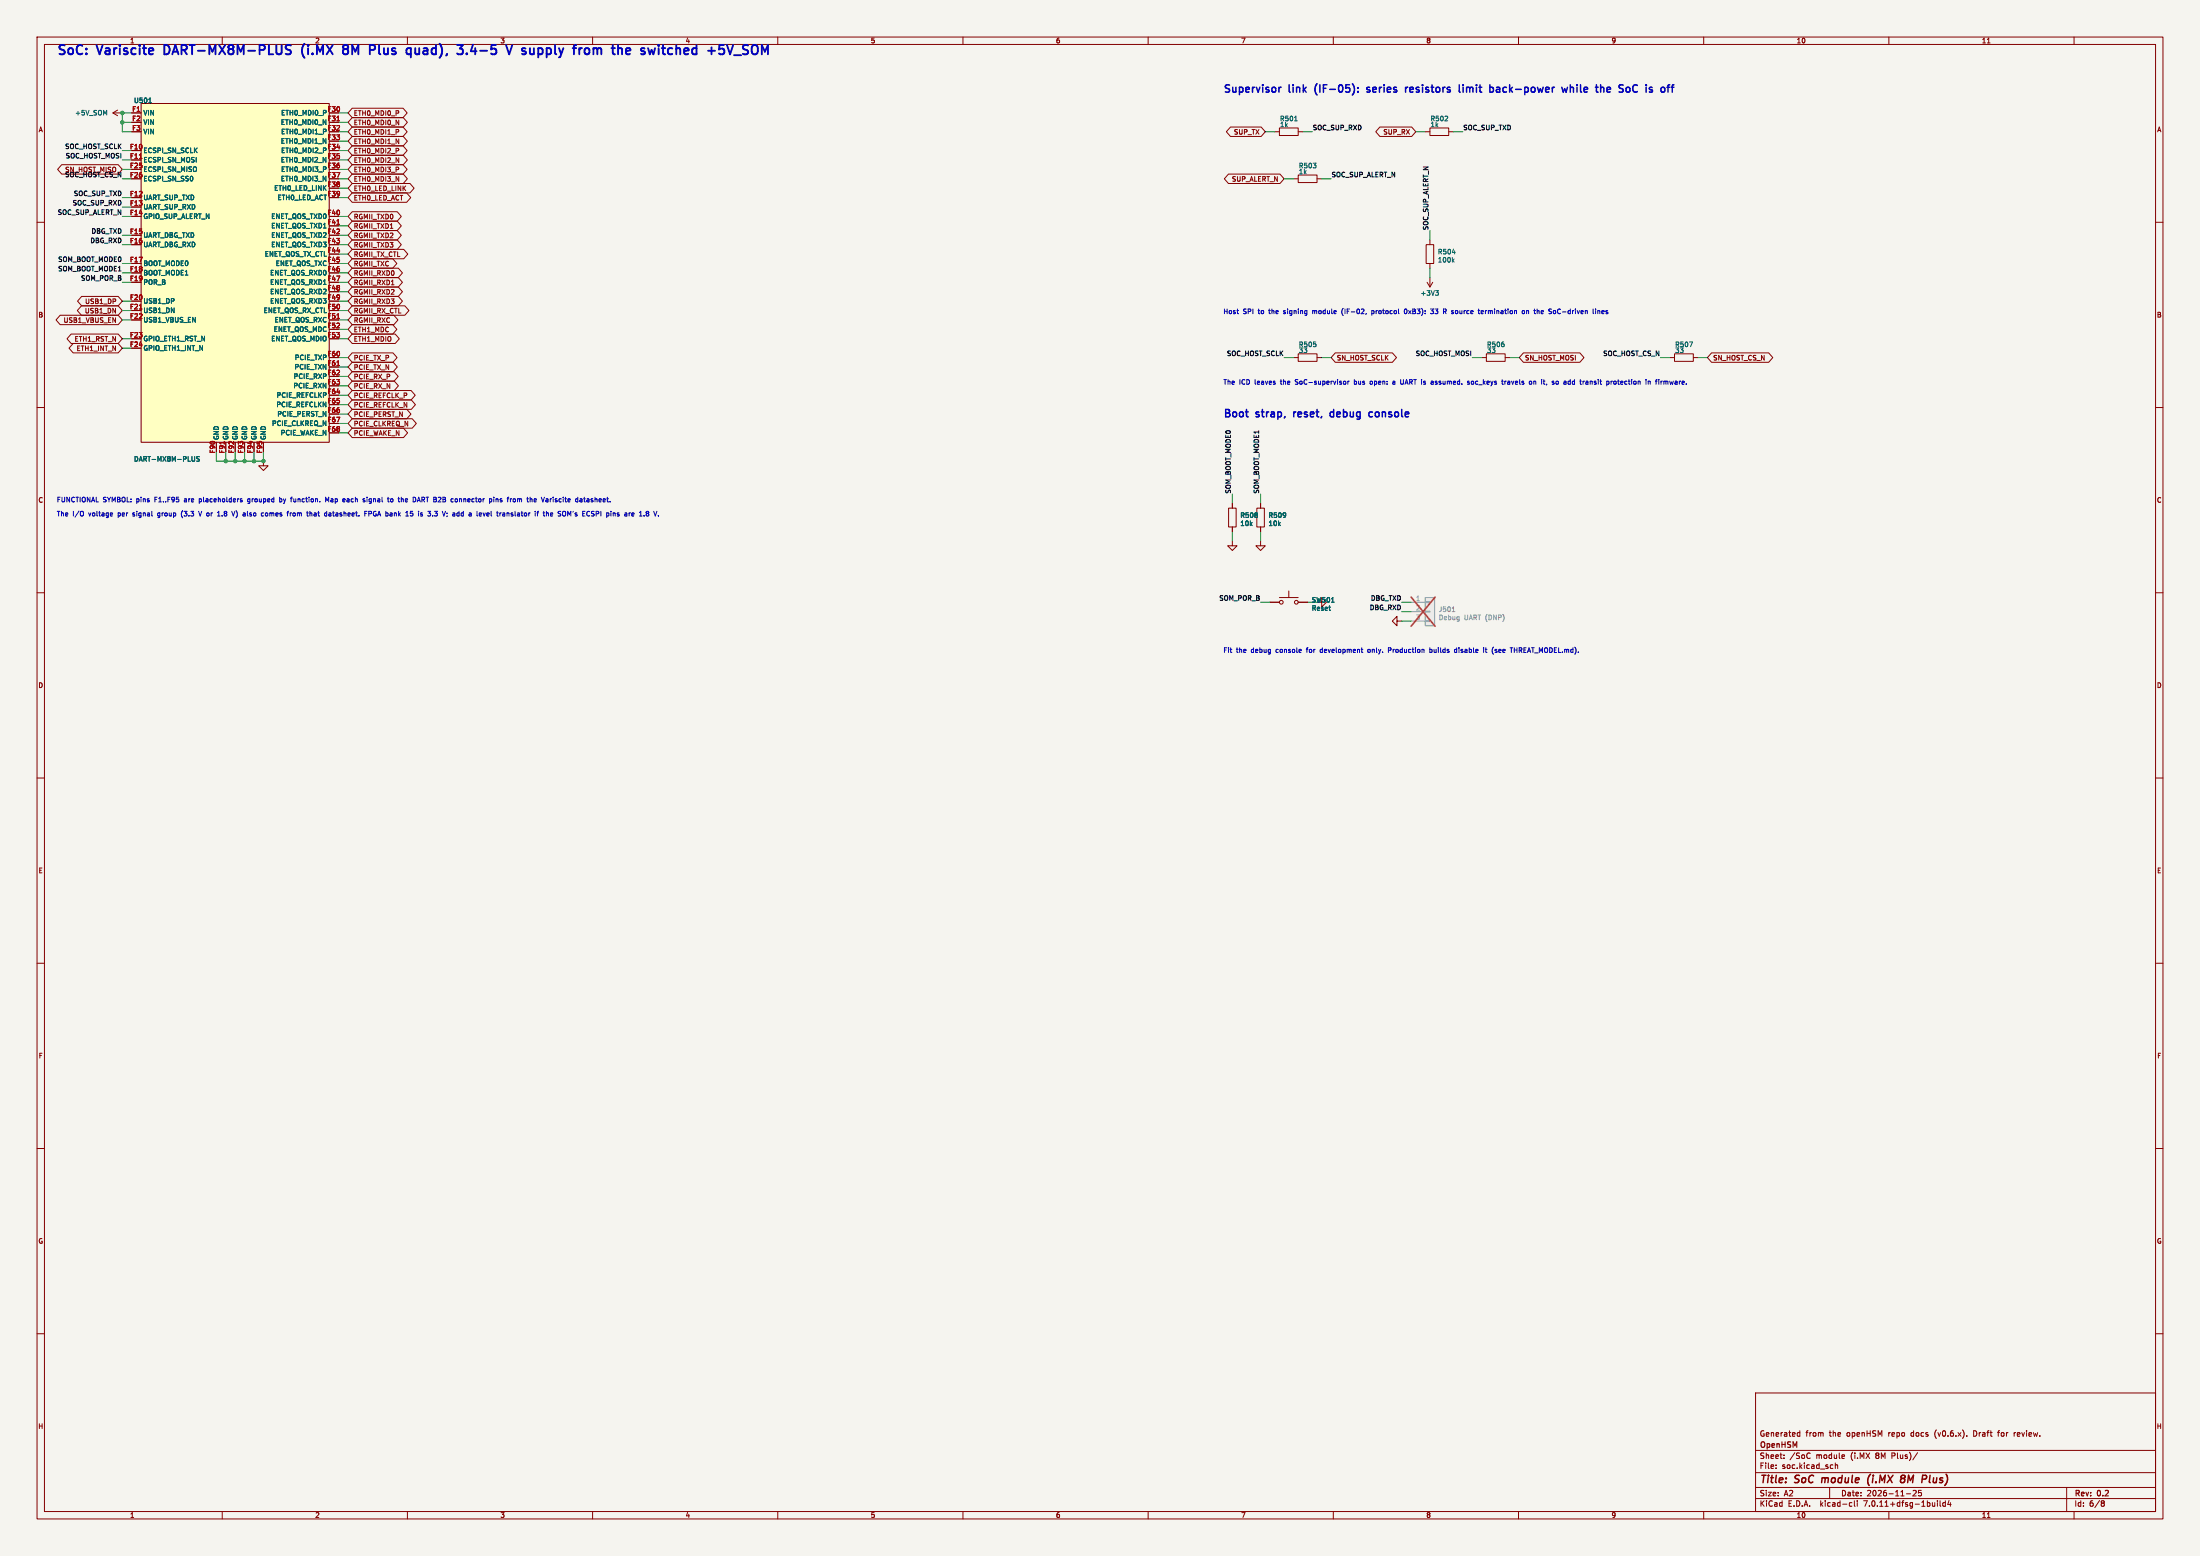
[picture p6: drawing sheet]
<svg xmlns="http://www.w3.org/2000/svg" width="594mm" height="420mm" viewBox="0 0 594 420" stroke-linecap="round" stroke-linejoin="round" font-family="sans-serif">
<path d="M0 0h594v420h-594z" fill="#f5f4ef" stroke="#f5f4ef" stroke-width=".27"/>
<g fill="none" stroke="#840000" stroke-width=".27">
<path d="M10 10h574v400h-574zM12 12h570v396h-570zM60 10v2M110 10v2M160 10v2M210 10v2M260 10v2M310 10v2M360 10v2M410 10v2M460 10v2M510 10v2"/>
<path d="M536.6 11.6h.7M560 10v2M30.5 30.5h2.5M31.7 29.7l-1.2 .8 1.2 .7M35.6 30.5h2.5M38.1 27.9h50.8v91.5h-50.8zM95.1 29.2h13.7l1.1 1.3-1.1 1.3h-13.7l-1.1-1.3zM95.1 31.8h13.8l1.1 1.2-1.1 1.3h-13.8l-1.1-1.3zM95.1 34.3h13.7l1.1 1.3-1.1 1.2h-13.7l-1.1-1.2zM95.1 36.8h13.8l1.1 1.3-1.1 1.3h-13.8l-1.1-1.3zM95.1 39.4h13.7l1.1 1.2-1.1 1.3h-13.7l-1.1-1.3zM332.2 34.3h8.3l1.1 1.3-1.1 1.2h-8.3l-1.1-1.2z"/>
<path d="M344.2 35.6h1.2M345.4 34.5h5.1v2.1h-5.1zM350.5 35.6h1.3M372.6 34.3h8.6l1.1 1.3-1.1 1.2h-8.6l-1.1-1.2zM384.8 35.6h1.3M386.1 34.5h5.1v2.1h-5.1zM391.2 35.6h1.2M10 60h2M16.7 44.5h15.2l1.1 1.2-1.1 1.3h-15.2l-1.1-1.3zM95.1 47h13.8l1.1 1.3-1.1 1.2h-13.8l-1.1-1.2zM95.1 59.7h12.2l1.1 1.3-1.1 1.2h-12.2l-1.1-1.2zM95.1 57.2h12.2l1.1 1.2-1.1 1.3h-12.2l-1.1-1.3z"/>
<path d="M95.1 52.1h14.7l1.1 1.2-1.1 1.3h-14.7l-1.1-1.3zM95.1 49.5h15.6l1.1 1.3-1.1 1.3h-15.6l-1.1-1.3zM95.1 44.5h13.7l1.1 1.2-1.1 1.3h-13.7l-1.1-1.3zM95.1 41.9h13.8l1.1 1.3-1.1 1.3h-13.8l-1.1-1.3zM331.7 47h13.9l1.1 1.3-1.1 1.2h-13.9l-1.1-1.2zM349.2 48.3h1.3M350.5 47.2h5.1v2.1h-5.1zM355.6 48.3h1.3M582 60h2M95.1 72.4h12.5l1.1 1.3-1.1 1.2h-12.5l-1.1-1.2zM95.1 77.5h12.5l1.1 1.2-1.1 1.3h-12.5l-1.1-1.3zM95.1 74.9h12.5l1.1 1.3-1.1 1.3h-12.5l-1.1-1.3z"/>
<path d="M95.1 69.9h10.9l1.2 1.2-1.2 1.3h-10.9l-1.1-1.3zM95.1 67.3h13.9l1.1 1.3-1.1 1.3h-13.9l-1.1-1.3zM95.1 64.8h12.2l1.1 1.2-1.1 1.3h-12.2l-1.1-1.3zM95.1 62.2h12.2l1.1 1.3-1.1 1.3h-12.2l-1.1-1.3zM385.1 66h2v5.1h-2zM385.3 76.2l.8 1.3 .7-1.3M386.1 64.8v1.2M386.1 71.1v1.3M386.1 74.9v2.6M16.2 85.1h15.7l1.1 1.3-1.1 1.2h-15.7l-1.1-1.2zM19.2 90.2h12.7l1.1 1.2-1.1 1.3h-12.7l-1.1-1.3zM19.7 92.7h12.2l1.1 1.3-1.1 1.3h-12.2l-1.1-1.3z"/>
<path d="M22 82.6h9.9l1.1 1.2-1.1 1.3h-9.9l-1.1-1.3zM22 80h9.9l1.1 1.3-1.1 1.3h-9.9l-1.1-1.3zM95.1 95.3h11l1.1 1.2-1.1 1.3h-11l-1.1-1.3zM95.1 90.2h11.6l1.1 1.2-1.1 1.3h-11.6l-1.1-1.3zM95.1 87.6h10.9l1.2 1.3-1.2 1.3h-10.9l-1.1-1.3zM95.1 85.1h11.2l1.2 1.3-1.2 1.2h-11.2l-1.1-1.2zM95.1 82.6h14.2l1.1 1.2-1.1 1.3h-14.2l-1.1-1.3zM95.1 80h12.5l1.1 1.3-1.1 1.3h-12.5l-1.1-1.3zM95.1 97.8h11.1l1.1 1.3-1.1 1.2h-11.1l-1.1-1.2zM349.2 96.5h1.3M350.5 95.5h5.1v2h-5.1zM355.6 96.5h1.3"/>
<path d="M360.5 95.3h15.4l1.2 1.2-1.2 1.3h-15.4l-1.1-1.3zM400 96.5h1.3M401.3 95.5h5.1v2h-5.1zM406.4 96.5h1.3M411.3 95.3h15.3l1.1 1.2-1.1 1.3h-15.3l-1.1-1.3zM450.8 96.5h1.3M452.1 95.5h5.1v2h-5.1zM457.2 96.5h1.3M462.1 95.3h15.4l1.2 1.2-1.2 1.3h-15.4l-1.1-1.3zM10 110h2M95.1 113h16.2l1.1 1.3-1.1 1.3h-16.2l-1.1-1.3zM95.1 115.6h13.8l1.2 1.2-1.2 1.3h-13.8l-1.1-1.3z"/>
<path d="M95.1 105.4h15.9l1.1 1.3-1.1 1.3h-15.9l-1.1-1.3zM95.1 110.5h14.8l1.1 1.3-1.1 1.2h-14.8l-1.1-1.2zM95.1 108h16l1.1 1.2-1.1 1.3h-16l-1.1-1.3zM95.1 100.3h11.3l1.1 1.3-1.1 1.3h-11.3l-1.1-1.3zM95.1 102.9h11.4l1.1 1.2-1.1 1.3h-11.4l-1.1-1.3zM582 110h2M71.1 124.5v1.2h1.3l-1.3 1.3-1.3-1.3h1.3M331.7 137.2h2.1v5h-2.1zM332.7 135.9v1.3M339.3 137.2h2.1v5h-2.1zM340.4 135.9v1.3M10 160h2"/>
<path d="M332.7 146.1v1.2h1.3l-1.3 1.3-1.2-1.3h1.2M332.7 142.2v1.3M340.4 146.1v1.2h1.2l-1.2 1.3-1.3-1.3h1.3M340.4 142.2v1.3M348 159.5v1.8M582 160h2M342.9 162.6h2.5M345.4 161.3h5.1M350.5 162.6h2.6M355.6 162.6h1.3v-1.3l1.2 1.3-1.2 1.2v-1.2M377.2 167.6v-1.2l-1.3 1.2 1.3 1.3v-1.3h1.3M10 210h2"/>
<path d="M582 210h2M10 260h2M582 260h2M10 310h2M582 310h2M10 360h2M474 376h108v32h-108zM582 360h2M474 397.5h108M474 391.5h108M479.5 396.2v.2M479.5 395.4v.2"/>
<path d="M481.7 393.5v.2M481.7 392.7v.2M485.4 386.7h.6M485.4 387.6h.6M486 386.2v1.5M488.5 392.2l.2 .1M488.7 393.5l-.2 .2M494.7 395.4h.2M494.9 396.3l-.2 .1M495.5 394.9v1.5M495.5 395.5l.6-.1 .1 1M497.8 392.7l.2 .3-.7 .2"/>
<path d="M498 393.6l-.2 .1M517.7 392.1l-1.2 1.9M531 387.5v.2M533.2 386.2h-.3v1.5h.3M539.3 386.7h.6M539.7 386.2l-.2 .2v1.3M543.8 386.7v1M544.2 386.7l-.4 .3M60 408v2M110 408v2M160 408v2M210 408v2"/>
<path d="M260 408v2M310 408v2M360 408v2M410 408v2M460 408v2M474 404.5h108M474 401.5h108M494 401.5v3M499.6 405.6h.4M500 406.5l-.4 .1M500.7 405.1v1.3l.2 .2M501.5 405.1v.1"/>
<path d="M501.5 405.6v1M510 408v2M514.7 403.2h1.2M516.5 402.4l.6-.1 .3 .4-.9 1.1h.9M518.7 402.3h-.7v.7l.7-.1v.7l-.2 .2-.5-.2M523.1 405.1v.1M523.1 405.6v1M523.8 405.1v1.3l.2 .2M525.2 405.6h-.4l-.3 .3 .2 .6h.5M525.2 405.1v1.5M526.2 405l-.3 1.1h.9M526.6 405.6v1"/>
<path d="M536.6 409.6h.7M558 401.5v6.5M560 408v2M567.6 405.1l.6 .3-.3 .3M567.6 405.7h.3M567.9 405.7l.3 .6-.6 .3"/>
<circle cx="345.9" cy="162.6" r=".51"/>
<circle cx="350" cy="162.6" r=".51"/>
</g>
<path d="M492 398.9l-.2 1.3M505.1 397.9a2.35 2.35 0 0 0-.4 3.1M513.6 399.1h.4M513.7 398.2h.4l.3 .4-.4 .5M514 399.1l.3 .3-.2 .6-.3 .2M521.1 398.2l-.2 1.7 .3 .3" fill="none" stroke="#840000" stroke-width=".4"/>
<path d="M384.8 161.3h2.5v7.6h-2.5z" fill="#ebeae8" stroke="#ebeae8" stroke-width=".27"/>
<path d="M381 162.6h3.8M381 165.1h3.8M381 167.6h3.8M384.8 167.5h1.3v.3h-1.3zM384.8 165h1.3v.2h-1.3zM384.8 162.4h1.3v.3h-1.3zM384.8 161.3h2.5v7.6h-2.5z" fill="none" stroke="#9c9b98" stroke-width=".27"/>
<path d="M392.1 165.1h.7" fill="none" stroke="#939391" stroke-width=".27"/>
<path d="M381 161.2l6.5 7.8M387.5 161.2l-6.5 7.8" fill="none" stroke="#eb3a3d" stroke-width=".46"/>
<g fill="none" stroke="#006464" stroke-width=".27">
<path d="M40.2 27.7h.7M349.5 32.6h.7M390.1 32.6h.8M390.8 31.5v.4M387.6 78.4h.8l-.4 .5M388.1 78.9l.3 .3-.3 .5M392.1 68.1h.8M392.3 70.3l.3 .5M392.6 69.9l-.5 .5M456.1 92.3h.9l-.6 1.3M52.6 123.2v1.1l-.3 .2M53.8 123.3l-.6 .1a.53 .53 0 0 0 .6 .6l-.1 .4h-.6"/>
<path d="M359.5 162.5h.7"/>
</g>
<path d="M38.1 27.9h50.8v91.5h-50.8z" fill="#ffffc2" stroke="#ffffc2" stroke-width=".27"/>
<path d="M91 32.6h.7M37.6 42.8h.7M91 60.5h.7M37.6 83.4h.7M91 85.9h.7M91 98.6h.7M60.5 119.1v.8" fill="none" stroke="#a90000" stroke-width=".27"/>
<g fill="none" stroke="#0000c2" stroke-width=".4">
<path d="M345.9 23.6h-.4M366.7 24.7v.2M366.7 23.6v.2M369.8 23.6h-.5l-.3 .2 .1 .3 .7 .2v.5h-.8M380.1 23.6h-.4M381.3 23.6h-.4l-.2 .2v1l.6 .1M381.6 24l-.9 .2M395 22.9v.2M395 23.6v1.3M396 23.6v1.3M396.6 23.6l-.6 .1M404.1 23.6h.7l.1 1.3"/>
<path d="M404.9 24l-.6 .1-.3 .3 .3 .5 .6-.1M423.2 23.6l-.4 1.3-.3-1M424 23.7l.3-.1h.4l.1 1.3M424 22.9v2M425.8 22.9v.2M425.8 23.6v1.3M434.6 23.6l.2 .4-.9 .2M434.7 24.8l-.1 .1M441.7 22.9l.4 .2M442.1 24.7l-.4 .2M450.1 23.6h.7M450.8 22.9l-.4 .3v1.7"/>
<path d="M349.3 111.2v1.3M349.4 111.4l-.1 .2M360.1 111.3l-.6-.1-.4 .4 .2 .8h.8M370 111.2l.6 .1M370.6 112.4l-.6 .1"/>
</g>
<g fill="none" stroke="#0000c2" stroke-width=".27">
<path d="M354.4 83.8v.9M354.6 83.8l-.2 .1M362.7 83.2a1.46 1.46 0 0 0 0 2M368.9 84.6v.1M368.9 84.7l-.1 .2M370.4 83.8v1.3M370.4 83.9h.5M370.9 84.6h-.5M379.3 83.5l.2-.1a.62 .62 0 0 1 .4 .7 .62 .62 0 0 1-.6 .5l-.1-.4zM386.2 83.4h.8l-.4 .5 .4 .1v.6h-.8M390.1 84.1l.4 .6M390.2 83.4l.3 .2-.3 .5"/>
<path d="M399.9 84.3l.6-.2v-.2l-.4-.1-.2 .2 .1 .6h.5M411 83.9h.6l-.1 .7h-.5zM412.2 83.9l.3-.1 .2 .2M412.2 83.8v.9M416.2 83.9v.7M416.7 84.1l-.6 .2M419.6 83.8l.4 .3v.5l-.4 .1M430.2 84.6l.1 .1M430.8 83.4v.1M430.8 83.8v.9M431.4 83.9h.5l.1 .8M431.4 83.8v.9"/>
<path d="M363 102.9l.4 .2-.1 .5-.3 .1M363.9 102.9v.8M364.3 102.9l-.4 .2M365.7 102.5v1.2M365.7 103.7h.1M365.8 102.9h-.1M370.3 102.9l-.4 .2 .1 .5 .3 .1M376.1 102.9h.5M376.6 103.2l-.6 .2 .2 .3h.4M378.9 102.5v1l-.5 .2M396.7 102.9l-.5 .2 .5 .3v.3h-.5M397.7 102.9l-.5 .2 .1 .5 .4 .1"/>
<path d="M406.3 102.9v.8M406.7 102.9l-.4 .2M413.3 102.9l.3 .2-.3 .6M414.1 103l.4-.1 .2 .2M414.1 102.9v.8M420.3 102.9l.5 .2-.1 .5-.4 .1M424.6 103v.6M428.6 102.9l.2 .2v.6M428.8 103.7h-.5M428.8 103.2h-.5M435.3 102.9h-.2M435.8 103h.5v.7l-.5-.1z"/>
<path d="M445.2 102.9l.4 .2v.6M447 102.9h.4M447.4 102.5l-.3 .1v1.1M449.7 102.9l.1 .2M449.8 103.1v.6M450.3 102.9l-.5 .2M22.5 138.2v.9M30.2 138.4l.2 .3-.6 .2M30.3 139.2l-.1 .1M42.6 139.6l.1 .1M42.8 138.4l-.2 .3 .2 .6M49.3 137.8a1.46 1.46 0 0 0 0 2"/>
<path d="M53.6 138l.4 1.3 .5-1.3M53.8 135.4l.1 .1M53.9 134.6l-.1 1.3M58.7 139.3h.7M63.4 138l-.4 1.3M63.7 137.8l.2 .3M63.9 139.5l-.2 .3M64.9 135l.5 .2-.4 .3M64.9 134.7h.5M66.8 138v1.1l.2 .2M66.9 135.8l.3 .1M67.3 134.6l-.4 .3v.5l.4 .1"/>
<path d="M72.2 138.5l-.3-.1-.3 .3 .1 .5h.5M75.5 134.7h.6M75.5 134.2v1.3M76.1 135.4h-.6M78.7 138.4l-.3 .3M79.3 138.4l-.2 .3 .2 .6M83.9 138.4l.3 .2v.7M84.8 138.9v.3M87.9 135.5v-1.3l.4 .9 .5-.9v1.3M88.8 138.5l.4-.1 .2 .2v.6h-.6M89.4 138.7l-.6 .2M93.7 135.1v.3"/>
<path d="M98.5 138h.6M99.1 134.2v.1M99.1 134.6v.9M99.6 138.7l.6-.1v-.5l-.6-.1v1.3M100.9 138.2v.9M104.6 134.6h.5M105 135.5h.1M105.5 134.7h.6l-.1 .7h-.5zM108.8 134.7l.1 .8M112.6 135.5l.5-1.3 .4 1.3M112.8 135.1h.6M115.5 139.2l.5 .1"/>
<path d="M115.5 138h.8l-.4 .5h.1M122.3 138.5l.3-.1 .2 .2v.6h-.5M122.8 138.7l-.5 .2M124.1 134.6v.9M124.3 134.6l-.2 .1M129.6 138.4l.3 .1 .1 .2-.6 .2M129.9 139.2l-.3 .1M132.6 138v1.1l.2 .2M133.3 134.2v.1M133.3 134.6v.9M133.9 134.7h.5l.1 .8M133.9 134.6v.9"/>
<path d="M137.4 138.5v.8M138 139.2l.3 .1M138.3 138.4l-.3 .2 .3 .3M139 134.6l.2 .3-.2 .6M144.3 135.4h.5M144.3 134.7l.3-.1 .2 .3-.6 .2M146.6 138.4h.5M146.9 139.2l.2 .1M147.5 138.6l.5-.1 .1 .8M147.5 138v1.3M148.8 134.6h.1M149.1 138.4l-.5 .2 .1 .6 .4 .1"/>
<path d="M149.2 138.7l-.6 .2M149.4 134.2v.1M149.4 134.6v.9M150.8 138.1h.6M150.8 138.6l.5 .2M151.3 139.2l-.4 .1M155.3 139.2l.3 .1M155.6 138.4l-.3 .2 .3 .3M157.6 134.6h.5M157.8 134.2v1.1l.3 .2M158.8 134.6l-.3 .1M158.9 135l-.5 .2 .1 .2 .4 .1"/>
<path d="M162.2 138v1.3M169.1 138.4l-.4 .1M169.1 138.8l-.5 .2 .1 .2 .4 .1M172.6 139.3h.8M173.9 139.2v.1M177.8 139.2v.1M356.5 175.3v.8M367.5 175.3h.5M367.7 176.1h.3M369.7 175.3l-.4 .2 .1 .5 .3 .1M375.5 174.9l-.6-.1v1.3M375.5 175.5h-.6"/>
<path d="M386.1 175.3h.3l.3 .2-.2 .6h-.4M386.1 174.8v1.3M393.3 175.3h-.3l-.3 .2 .1 .6h.5M393.3 174.8v1.3M400.6 174.8v.2M400.6 175.3v.8M401 175.3h.5M401.2 174.8v1.1l.3 .2M403.7 175.5l.5 .4M404.1 175.3l-.4 .2M404.2 175.9l-.2 .2h-.3M404.2 175.9h.1"/>
<path d="M408.9 174.8v1.3M408.9 175.5h.7"/>
</g>
<g fill="none" stroke="#0000c2" stroke-width=".5">
<path d="M45 12.2h-.6v2.5h.6M77.6 12.2l.9 .1M77.6 13.3l.7 .3 .2 .6-.4 .5h-.6M82.2 11.8a2.87 2.87 0 0 0 0 3.8M93.1 12.2l.7 .1 .2 .3-.5 .6M93.1 13.2h.4M93.5 13.2l.4 .3 .1 .7-.2 .3-.7 .2M102.4 12.2v2.1l.3 .4M113.2 14.4l-.4 .3-.6-.2M113.2 13v1.7M127.7 12l-.6 1.8h1.6M128.3 13v1.7"/>
<path d="M141.9 13.1l-.6-.1-.4 .3 .1 .4 .9 .2v.6h-1M147.6 14.5l.7 .2M147.6 13v2.5M148.3 13l-.7 .1M161.4 13.1h.8l.2 1.6M174 13.1l-.6-.1-.3 .3 .1 .4 .8 .2v.6h-.9M182.6 12.2v2.5M183.3 13l-.7 .2M202 12.3l-1-.1-.4 .4 .2 .6 1.1 .5v.7l-.4 .3-.9-.2"/>
</g>
<g fill="none" stroke="#009600" stroke-width=".27">
<path d="M33 33h2.6M35.6 30.5h-2.6v5.1h2.6M91.4 35.6h2.6M91.4 38.1h2.6M91.4 33h2.6M91.4 30.5h2.6M341.6 35.6h2.6M351.8 35.6h2.5M382.3 35.6h2.5M392.4 35.6h2.6M33 53.3h2.6M33 48.3h2.6"/>
<path d="M33 45.7h2.6M33 43.2h2.6M33 40.6h2.6M33 58.4h2.6M33 55.9h2.6M91.4 53.3h2.6M91.4 48.3h2.6M91.4 45.7h2.6M91.4 43.2h2.6M91.4 40.6h2.6M91.4 50.8h2.6M91.4 58.4h2.6"/>
<path d="M346.7 48.3h2.5M356.9 48.3h2.5M33 71.1h2.6M33 73.7h2.6M33 76.2h2.6M33 66h2.6M33 63.5h2.6M91.4 71.1h2.6M91.4 73.7h2.6M91.4 76.2h2.6M91.4 66h2.6M91.4 63.5h2.6"/>
<path d="M91.4 61h2.6M91.4 68.6h2.6M91.4 78.7h2.6M386.1 62.2v2.6M386.1 72.4v2.5M33 81.3h2.6M33 83.8h2.6M33 86.4h2.6M33 91.4h2.6M33 94h2.6M91.4 96.5h2.6M91.4 81.3h2.6"/>
<path d="M91.4 83.8h2.6M91.4 86.4h2.6M91.4 91.4h2.6M91.4 99.1h2.6M91.4 88.9h2.6M346.7 96.5h2.5M356.9 96.5h2.5M397.5 96.5h2.5M407.7 96.5h2.5M448.3 96.5h2.5M458.5 96.5h2.5M91.4 109.2h2.6"/>
<path d="M91.4 106.7h2.6M91.4 104.1h2.6M91.4 101.6h2.6M91.4 116.8h2.6M91.4 114.3h2.6M91.4 111.8h2.6M58.4 121.9v2.6h12.7v-2.6M61 121.9v2.6M63.5 121.9v2.6M66 121.9v2.6M68.6 121.9v2.6M332.7 133.4v2.5"/>
<path d="M340.4 133.4v2.5M332.7 143.5v2.6M340.4 143.5v2.6M340.4 162.6h2.5M353.1 162.6h2.5M378.5 165.1h2.5M378.5 162.6h2.5M378.5 167.6h2.5"/>
</g>
<g fill="#009600" stroke="#009600" stroke-width=".27">
<circle cx="66" cy="124.5" r=".46"/>
<circle cx="61" cy="124.5" r=".46"/>
<circle cx="63.5" cy="124.5" r=".46"/>
<circle cx="68.6" cy="124.5" r=".46"/>
<circle cx="71.1" cy="124.5" r=".46"/>
<circle cx="33" cy="33" r=".46"/>
<circle cx="33" cy="30.5" r=".46"/>
</g>
<g font-size="3.5" fill="#0000c2">
<text x="15.2" y="15">SoC:</text>
<text x="26.5" y="15">Variscite</text>
<text x="45.5" y="15">DART-MX8M-PLUS</text>
<text x="83.6" y="15">(i.MX</text>
<text x="95.8" y="15">8M</text>
<text x="103.9" y="15">Plus</text>
<text x="114.9" y="15">quad),</text>
<text x="129.7" y="15">3.4-5</text>
<text x="144.1" y="15">V</text>
<text x="149.1" y="15">supply</text>
<text x="164.1" y="15">from</text>
<text x="175.5" y="15">the</text>
<text x="184.3" y="15">switched</text>
<text x="203.2" y="15">+5V_SOM</text>
</g>
<g font-size="2.8" fill="#0000c2">
<text x="330.2" y="25.2">Supervisor</text>
<text x="348.1" y="25.2">link</text>
<text x="355.9" y="25.2">(IF-05):</text>
<text x="370.8" y="25.2">series</text>
<text x="382" y="25.2">resistors</text>
<text x="397.2" y="25.2">limit</text>
<text x="406.3" y="25.2">back-power</text>
<text x="426.8" y="25.2">while</text>
<text x="436.7" y="25.2">the</text>
<text x="443.7" y="25.2">SoC</text>
<text x="451.7" y="25.2">is</text>
<text x="330.2" y="112.8">Boot</text>
<text x="339.3" y="112.8">strap,</text>
<text x="350.2" y="112.8">reset,</text>
<text x="360.9" y="112.8">debug</text>
<text x="372.2" y="112.8">console</text>
</g>
<g font-size="2.8" fill="#840000">
<text x="475" y="400.9">Title:</text>
<text x="484.7" y="400.9">SoC</text>
<text x="492.7" y="400.9">module</text>
<text x="505.9" y="400.9">(i.MX</text>
<text x="515.6" y="400.9">8M</text>
<text x="522.1" y="400.9">Plus)</text>
</g>
<g font-size="2.1" fill="#840000">
<text x="475" y="388">Generated</text>
<text x="487.5" y="388">from</text>
<text x="494" y="388">the</text>
<text x="498.8" y="388">openHSM</text>
<text x="510.1" y="388">repo</text>
<text x="516.4" y="388">docs</text>
<text x="522.9" y="388">(v0.6.x).</text>
<text x="533.5" y="388">Draft</text>
<text x="540.3" y="388">for</text>
<text x="544.8" y="388">review.</text>
<text x="475" y="394">Sheet:</text>
<text x="475" y="391.2">OpenHSM</text>
<text x="483.2" y="394">/SoC</text>
<text x="490.4" y="394">module</text>
<text x="499.8" y="394">(i.MX</text>
<text x="506.7" y="394">8M</text>
<text x="511.1" y="394">Plus)/</text>
<text x="475" y="396.7">File:</text>
<text x="481.1" y="396.7">soc.kicad_sch</text>
<text x="475" y="406.9">KiCad</text>
<text x="475" y="404.1">Size:</text>
<text x="481.7" y="404.1">A2</text>
<text x="482.7" y="406.9">E.D.A.</text>
<text x="491.6" y="406.9">kicad-cli</text>
<text x="497" y="404.1">Date:</text>
<text x="503.5" y="406.9">7.0.11+dfsg-1build4</text>
<text x="504" y="404.1">2026-11-25</text>
<text x="560" y="404.3">Rev:</text>
<text x="560" y="406.9">Id:</text>
<text x="564.1" y="406.9">6/8</text>
<text x="566.4" y="404.3">0.2</text>
</g>
<g font-size="1.8" fill="#840000">
<text x="35" y="11.9">1</text>
<text x="85" y="11.9">2</text>
<text x="135" y="11.9">3</text>
<text x="185" y="11.9">4</text>
<text x="235" y="11.9">5</text>
<text x="285" y="11.9">6</text>
<text x="335" y="11.9">7</text>
<text x="385" y="11.9">8</text>
<text x="435" y="11.9">9</text>
<text x="485" y="11.9">10</text>
<text x="535" y="11.9">11</text>
<text x="10.3" y="35.9">A</text>
<text x="95.4" y="31.4">ETH0_MDI0_P</text>
<text x="95.4" y="34">ETH0_MDI0_N</text>
<text x="582.3" y="35.9">A</text>
<text x="95.4" y="36.5">ETH0_MDI1_P</text>
<text x="95.4" y="39.1">ETH0_MDI1_N</text>
<text x="95.4" y="41.6">ETH0_MDI2_P</text>
<text x="333" y="36.5">SUP_TX</text>
<text x="373.4" y="36.5">SUP_RX</text>
<text x="95.4" y="46.7">ETH0_MDI3_P</text>
<text x="95.4" y="44.1">ETH0_MDI2_N</text>
<text x="95.4" y="49.2">ETH0_MDI3_N</text>
<text x="95.4" y="51.8">ETH0_LED_LINK</text>
<text x="332.5" y="49.2">SUP_ALERT_N</text>
<text x="95.4" y="59.4">RGMII_TXD0</text>
<text x="95.4" y="54.3">ETH0_LED_ACT</text>
<text x="95.4" y="64.5">RGMII_TXD2</text>
<text x="95.4" y="61.9">RGMII_TXD1</text>
<text x="95.4" y="69.5">RGMII_TX_CTL</text>
<text x="95.4" y="67">RGMII_TXD3</text>
<text x="95.4" y="74.6">RGMII_RXD0</text>
<text x="95.4" y="77.2">RGMII_RXD1</text>
<text x="95.4" y="72.1">RGMII_TXC</text>
<text x="22.9" y="82.2">USB1_DP</text>
<text x="95.4" y="82.2">RGMII_RXD3</text>
<text x="95.4" y="79.7">RGMII_RXD2</text>
<text x="10.3" y="85.9">B</text>
<text x="17.1" y="87.3">USB1_VBUS_EN</text>
<text x="22.8" y="84.8">USB1_DN</text>
<text x="95.4" y="89.9">ETH1_MDC</text>
<text x="95.4" y="87.3">RGMII_RXC</text>
<text x="95.4" y="84.8">RGMII_RX_CTL</text>
<text x="582.3" y="85.9">B</text>
<text x="20" y="92.4">ETH1_RST_N</text>
<text x="20.6" y="94.9">ETH1_INT_N</text>
<text x="95.4" y="92.4">ETH1_MDIO</text>
<text x="95.4" y="97.5">PCIE_TX_P</text>
<text x="95.4" y="100">PCIE_TX_N</text>
<text x="360.8" y="97.5">SN_HOST_SCLK</text>
<text x="411.6" y="97.5">SN_HOST_MOSI</text>
<text x="462.4" y="97.5">SN_HOST_CS_N</text>
<text x="95.4" y="107.6">PCIE_REFCLK_P</text>
<text x="95.4" y="102.6">PCIE_RX_P</text>
<text x="95.4" y="105.1">PCIE_RX_N</text>
<text x="95.4" y="112.7">PCIE_PERST_N</text>
<text x="95.4" y="110.2">PCIE_REFCLK_N</text>
<text x="95.4" y="115.3">PCIE_CLKREQ_N</text>
<text x="95.4" y="117.8">PCIE_WAKE_N</text>
<text x="10.3" y="135.9">C</text>
<text x="582.3" y="135.9">C</text>
<text x="10.3" y="185.9">D</text>
<text x="582.3" y="185.9">D</text>
<text x="10.3" y="235.9">E</text>
<text x="582.3" y="235.9">E</text>
<text x="10.3" y="285.9">F</text>
<text x="582.3" y="285.9">F</text>
<text x="10.3" y="335.9">G</text>
<text x="582.3" y="335.9">G</text>
<text x="10.2" y="385.9">H</text>
<text x="582.2" y="385.9">H</text>
<text x="35" y="409.9">1</text>
<text x="85" y="409.9">2</text>
<text x="135" y="409.9">3</text>
<text x="185" y="409.9">4</text>
<text x="235" y="409.9">5</text>
<text x="285" y="409.9">6</text>
<text x="335" y="409.9">7</text>
<text x="385" y="409.9">8</text>
<text x="435" y="409.9">9</text>
<text x="485" y="409.9">10</text>
<text x="535" y="409.9">11</text>
</g>
<g font-size="1.8" fill="#006464">
<text x="36.1" y="28">U501</text>
<text x="20.2" y="31.3">+5V_SOM</text>
<text x="38.6" y="31.3">VIN</text>
<text x="38.6" y="33.9">VIN</text>
<text x="75.7" y="33.9">ETH0_MDI0_N</text>
<text x="75.8" y="31.3">ETH0_MDI0_P</text>
<text x="345.5" y="32.9">R501</text>
<text x="345.5" y="34.5">1k</text>
<text x="386.1" y="32.9">R502</text>
<text x="386.1" y="34.5">1k</text>
<text x="38.6" y="41.5">ECSPI_SN_SCLK</text>
<text x="38.6" y="36.4">VIN</text>
<text x="75.7" y="39">ETH0_MDI1_N</text>
<text x="75.8" y="36.4">ETH0_MDI1_P</text>
<text x="75.8" y="41.5">ETH0_MDI2_P</text>
<text x="38.6" y="44">ECSPI_SN_MOSI</text>
<text x="38.6" y="46.6">ECSPI_SN_MISO</text>
<text x="75.7" y="44">ETH0_MDI2_N</text>
<text x="75.8" y="46.6">ETH0_MDI3_P</text>
<text x="350.6" y="45.6">R503</text>
<text x="350.6" y="47.2">1k</text>
<text x="38.6" y="49.1">ECSPI_SN_SS0</text>
<text x="73.9" y="51.7">ETH0_LED_LINK</text>
<text x="75.7" y="49.1">ETH0_MDI3_N</text>
<text x="38.6" y="54.2">UART_SUP_TXD</text>
<text x="38.6" y="56.7">UART_SUP_RXD</text>
<text x="38.6" y="59.3">GPIO_SUP_ALERT_N</text>
<text x="73.1" y="59.3">ENET_QOS_TXD0</text>
<text x="74.8" y="54.2">ETH0_LED_ACT</text>
<text x="38.6" y="64.4">UART_DBG_TXD</text>
<text x="73.1" y="61.8">ENET_QOS_TXD1</text>
<text x="73.1" y="64.4">ENET_QOS_TXD2</text>
<text x="38.6" y="66.9">UART_DBG_RXD</text>
<text x="38.6" y="72">BOOT_MODE0</text>
<text x="71.4" y="69.4">ENET_QOS_TX_CTL</text>
<text x="73.1" y="66.9">ENET_QOS_TXD3</text>
<text x="74.3" y="72">ENET_QOS_TXC</text>
<text x="388.1" y="68.8">R504</text>
<text x="388.1" y="71">100k</text>
<text x="38.6" y="74.5">BOOT_MODE1</text>
<text x="38.6" y="77.1">POR_B</text>
<text x="72.8" y="74.5">ENET_QOS_RXD0</text>
<text x="72.8" y="77.1">ENET_QOS_RXD1</text>
<text x="38.6" y="82.1">USB1_DP</text>
<text x="72.8" y="79.6">ENET_QOS_RXD2</text>
<text x="72.8" y="82.1">ENET_QOS_RXD3</text>
<text x="383.4" y="80">+3V3</text>
<text x="38.6" y="84.7">USB1_DN</text>
<text x="38.6" y="87.2">USB1_VBUS_EN</text>
<text x="71.1" y="84.7">ENET_QOS_RX_CTL</text>
<text x="73.8" y="89.8">ENET_QOS_MDC</text>
<text x="74" y="87.2">ENET_QOS_RXC</text>
<text x="38.6" y="92.3">GPIO_ETH1_RST_N</text>
<text x="38.6" y="94.8">GPIO_ETH1_INT_N</text>
<text x="73.1" y="92.3">ENET_QOS_MDIO</text>
<text x="350.6" y="93.9">R505</text>
<text x="350.6" y="95.5">33</text>
<text x="401.4" y="93.9">R506</text>
<text x="401.4" y="95.5">33</text>
<text x="452.2" y="93.9">R507</text>
<text x="452.2" y="95.5">33</text>
<text x="79.4" y="99.9">PCIE_TXN</text>
<text x="79.5" y="97.4">PCIE_TXP</text>
<text x="74.6" y="107.5">PCIE_REFCLKP</text>
<text x="79.1" y="105">PCIE_RXN</text>
<text x="79.2" y="102.5">PCIE_RXP</text>
<text x="74.5" y="110.1">PCIE_REFCLKN</text>
<text x="74.8" y="112.6">PCIE_PERST_N</text>
<text x="59.3" y="118.9" transform="rotate(-90 59.3 118.9)">GND</text>
<text x="61.8" y="118.9" transform="rotate(-90 61.8 118.9)">GND</text>
<text x="64.4" y="118.9" transform="rotate(-90 64.4 118.9)">GND</text>
<text x="66.9" y="118.9" transform="rotate(-90 66.9 118.9)">GND</text>
<text x="69.4" y="118.9" transform="rotate(-90 69.4 118.9)">GND</text>
<text x="72" y="118.9" transform="rotate(-90 72 118.9)">GND</text>
<text x="73.3" y="115.2">PCIE_CLKREQ_N</text>
<text x="75.7" y="117.7">PCIE_WAKE_N</text>
<text x="36.1" y="124.8">DART-MX8M-PLUS</text>
<text x="334.8" y="140">R508</text>
<text x="334.8" y="142.2">10k</text>
<text x="342.4" y="140">R509</text>
<text x="342.4" y="142.2">10k</text>
<text x="354.1" y="162.8">SW501</text>
<text x="354.1" y="165">Reset</text>
</g>
<g font-size="1.8" fill="#a90000">
<text x="35.6" y="30.2">F1</text>
<text x="35.6" y="32.8">F2</text>
<text x="35.6" y="35.3">F3</text>
<text x="88.3" y="30.2">F30</text>
<text x="88.3" y="32.8">F31</text>
<text x="88.3" y="35.3">F32</text>
<text x="35" y="40.4">F10</text>
<text x="88.3" y="37.8">F33</text>
<text x="88.3" y="40.4">F34</text>
<text x="35" y="42.9">F11</text>
<text x="35" y="45.5">F25</text>
<text x="88.3" y="42.9">F35</text>
<text x="88.3" y="45.5">F36</text>
<text x="35" y="53.1">F12</text>
<text x="35" y="48">F26</text>
<text x="88.3" y="48">F37</text>
<text x="88.3" y="50.5">F38</text>
<text x="88.3" y="53.1">F39</text>
<text x="35" y="55.6">F13</text>
<text x="35" y="58.2">F14</text>
<text x="88.3" y="58.2">F40</text>
<text x="35" y="63.2">F15</text>
<text x="35" y="65.8">F16</text>
<text x="88.3" y="60.7">F41</text>
<text x="88.3" y="63.2">F42</text>
<text x="88.3" y="65.8">F43</text>
<text x="35" y="70.9">F17</text>
<text x="88.3" y="68.3">F44</text>
<text x="88.3" y="70.9">F45</text>
<text x="35" y="73.4">F18</text>
<text x="35" y="75.9">F19</text>
<text x="88.3" y="73.4">F46</text>
<text x="88.3" y="75.9">F47</text>
<text x="35" y="81">F20</text>
<text x="35" y="83.6">F21</text>
<text x="88.3" y="78.5">F48</text>
<text x="88.3" y="81">F49</text>
<text x="88.3" y="83.6">F50</text>
<text x="35" y="86.1">F22</text>
<text x="88.3" y="86.1">F51</text>
<text x="88.3" y="88.6">F52</text>
<text x="35" y="91.2">F23</text>
<text x="35" y="93.7">F24</text>
<text x="88.3" y="91.2">F53</text>
<text x="88.3" y="96.3">F60</text>
<text x="88.3" y="98.8">F61</text>
<text x="88.3" y="101.3">F62</text>
<text x="88.3" y="103.9">F63</text>
<text x="88.3" y="106.4">F64</text>
<text x="88.3" y="109">F65</text>
<text x="88.3" y="111.5">F66</text>
<text x="88.3" y="114">F67</text>
<text x="88.3" y="116.6">F68</text>
<text x="58.2" y="122.5" transform="rotate(-90 58.2 122.5)">F90</text>
<text x="60.7" y="122.5" transform="rotate(-90 60.7 122.5)">F91</text>
<text x="63.2" y="122.5" transform="rotate(-90 63.2 122.5)">F92</text>
<text x="65.8" y="122.5" transform="rotate(-90 65.8 122.5)">F93</text>
<text x="68.3" y="122.5" transform="rotate(-90 68.3 122.5)">F94</text>
<text x="70.9" y="122.5" transform="rotate(-90 70.9 122.5)">F95</text>
</g>
<g font-size="1.8" fill="#0f0f0f">
<text x="354.3" y="35.2">SOC_SUP_RXD</text>
<text x="395" y="35.2">SOC_SUP_TXD</text>
<text x="17.5" y="40.3">SOC_HOST_SCLK</text>
<text x="17.5" y="47.9">SOC_HOST_CS_N</text>
<text x="17.5" y="46.7">SN_HOST_MISO</text>
<text x="17.6" y="42.8">SOC_HOST_MOSI</text>
<text x="359.4" y="47.9">SOC_SUP_ALERT_N</text>
<text x="19.8" y="53">SOC_SUP_TXD</text>
<text x="15.5" y="58.1">SOC_SUP_ALERT_N</text>
<text x="19.5" y="55.5">SOC_SUP_RXD</text>
<text x="24.3" y="65.7">DBG_RXD</text>
<text x="24.6" y="63.1">DBG_TXD</text>
<text x="385.7" y="62.2" transform="rotate(-90 385.7 62.2)">SOC_SUP_ALERT_N</text>
<text x="15.6" y="70.8">SOM_BOOT_MODE0</text>
<text x="15.6" y="73.3">SOM_BOOT_MODE1</text>
<text x="21.7" y="75.8">SOM_POR_B</text>
<text x="331.1" y="96.2">SOC_HOST_SCLK</text>
<text x="382.1" y="96.2">SOC_HOST_MOSI</text>
<text x="432.7" y="96.2">SOC_HOST_CS_N</text>
<text x="332.4" y="133.4" transform="rotate(-90 332.4 133.4)">SOM_BOOT_MODE0</text>
<text x="340" y="133.4" transform="rotate(-90 340 133.4)">SOM_BOOT_MODE1</text>
<text x="329.1" y="162.2">SOM_POR_B</text>
<text x="369.7" y="164.7">DBG_RXD</text>
<text x="370" y="162.2">DBG_TXD</text>
</g>
<g font-size="1.8" fill="#0000c2">
<text x="330.2" y="84.8">Host</text>
<text x="335.6" y="84.8">SPI</text>
<text x="339.9" y="84.8">to</text>
<text x="342.9" y="84.8">the</text>
<text x="347" y="84.8">signing</text>
<text x="355" y="84.8">module</text>
<text x="363.1" y="84.8">(IF-02,</text>
<text x="371.4" y="84.8">protocol</text>
<text x="380.4" y="84.8">0xB3):</text>
<text x="387.8" y="84.8">33</text>
<text x="391.4" y="84.8">R source</text>
<text x="401.3" y="84.8">termination</text>
<text x="413.3" y="84.8">on</text>
<text x="416.7" y="84.8">the</text>
<text x="420.9" y="84.8">SoC-driven</text>
<text x="433" y="84.8">lines</text>
<text x="330.2" y="103.9">The</text>
<text x="334.6" y="103.9">ICD</text>
<text x="338.9" y="103.9">leaves</text>
<text x="346" y="103.9">the</text>
<text x="350.2" y="103.9">SoC-supervisor</text>
<text x="366.3" y="103.9">bus</text>
<text x="370.8" y="103.9">open:</text>
<text x="377.1" y="103.9">a</text>
<text x="379.4" y="103.9">UART is</text>
<text x="388.1" y="103.9">assumed.</text>
<text x="398.1" y="103.9">soc_keys</text>
<text x="407.6" y="103.9">travels</text>
<text x="415.2" y="103.9">on</text>
<text x="418.7" y="103.9">it,</text>
<text x="421.8" y="103.9">so</text>
<text x="425.1" y="103.9">add</text>
<text x="429.8" y="103.9">transit</text>
<text x="437.1" y="103.9">protection</text>
<text x="447.9" y="103.9">in</text>
<text x="450.8" y="103.9">firmware.</text>
<text x="15.2" y="135.6">FUNCTIONAL</text>
<text x="27.8" y="135.6">SYMBOL:</text>
<text x="36.9" y="135.6">pins</text>
<text x="42" y="135.6">F1..F95</text>
<text x="50.2" y="135.6">are</text>
<text x="54.4" y="135.6">placeholders</text>
<text x="67.7" y="135.6">grouped</text>
<text x="76.5" y="135.6">by</text>
<text x="79.8" y="135.6">function.</text>
<text x="89.3" y="135.6">Map</text>
<text x="94.3" y="135.6">each</text>
<text x="99.9" y="135.6">signal</text>
<text x="106.8" y="135.6">to</text>
<text x="109.9" y="135.6">the</text>
<text x="114" y="135.6">DART B2B</text>
<text x="124.7" y="135.6">connector</text>
<text x="135.2" y="135.6">pins</text>
<text x="140.3" y="135.6">from</text>
<text x="145.9" y="135.6">the</text>
<text x="150" y="135.6">Variscite</text>
<text x="159.3" y="135.6">datasheet.</text>
<text x="15.2" y="139.5">The</text>
<text x="19.6" y="139.5">I/O</text>
<text x="24.1" y="139.5">voltage</text>
<text x="32.1" y="139.5">per</text>
<text x="36.3" y="139.5">signal</text>
<text x="43.2" y="139.5">group</text>
<text x="49.8" y="139.5">(3.3</text>
<text x="54.8" y="139.5">V or</text>
<text x="60.2" y="139.5">1.8</text>
<text x="64.4" y="139.5">V)</text>
<text x="67.5" y="139.5">also</text>
<text x="72.7" y="139.5">comes</text>
<text x="79.9" y="139.5">from</text>
<text x="85.4" y="139.5">that</text>
<text x="90.3" y="139.5">datasheet.</text>
<text x="101.3" y="139.5">FPGA bank</text>
<text x="112.9" y="139.5">15</text>
<text x="116.5" y="139.5">is</text>
<text x="119.3" y="139.5">3.3</text>
<text x="123.5" y="139.5">V; add</text>
<text x="130.9" y="139.5">a</text>
<text x="133.3" y="139.5">level</text>
<text x="138.9" y="139.5">translator</text>
<text x="149.4" y="139.5">if</text>
<text x="151.9" y="139.5">the</text>
<text x="156" y="139.5">SOM's</text>
<text x="162.8" y="139.5">ECSPI</text>
<text x="169.5" y="139.5">pins</text>
<text x="174.6" y="139.5">are</text>
<text x="330.2" y="176.3">Fit</text>
<text x="333.8" y="176.3">the</text>
<text x="337.9" y="176.3">debug</text>
<text x="344.8" y="176.3">console</text>
<text x="353.3" y="176.3">for</text>
<text x="357.1" y="176.3">development</text>
<text x="370.2" y="176.3">only.</text>
<text x="375.9" y="176.3">Production</text>
<text x="387.3" y="176.3">builds</text>
<text x="394.2" y="176.3">disable</text>
<text x="402.2" y="176.3">it</text>
<text x="404.7" y="176.3">(see</text>
<text x="409.9" y="176.3">THREAT_MODEL.md).</text>
</g>
<g font-size="1.8" fill="#a5a4a2">
<text x="382.2" y="162.3">1</text>
<text x="382.2" y="164.8">2</text>
<text x="382.2" y="167.4">3</text>
</g>
<g font-size="1.8" fill="#939391">
<text x="388.4" y="165.4">J501</text>
<text x="388.4" y="167.6">Debug</text>
<text x="395.3" y="167.6">UART (DNP)</text>
</g>
</svg>
